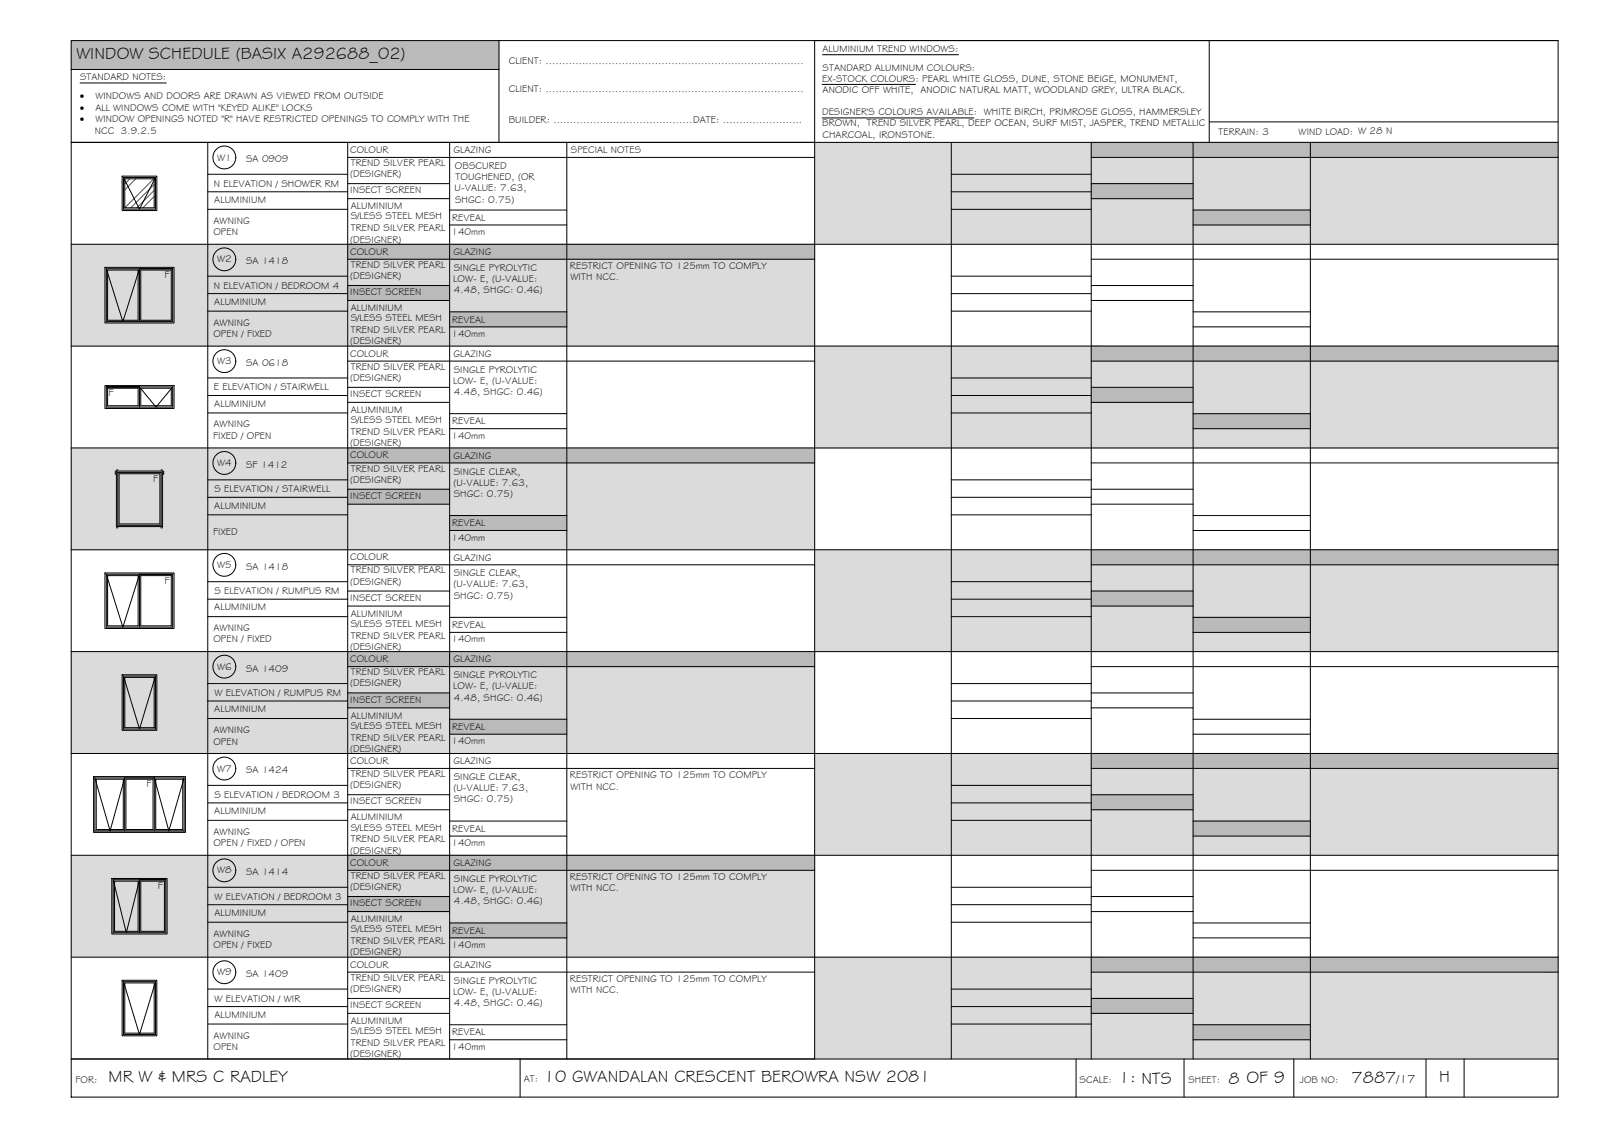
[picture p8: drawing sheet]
<svg xmlns="http://www.w3.org/2000/svg" width="420mm" height="297mm" viewBox="0 0 420 297" stroke-linecap="round" stroke-linejoin="round" font-family="sans-serif">
<!-- layer: HATCH -->
<path d="M34 46.9l-1.3 1.3M35.6 46.9l-2.9 2.9M40.3 46.9l-7.6 7.6M40.4 48.4l-6.1 6.1M40.4 49.9l-4.5 4.6M40.4 51.5l-2.9 3" fill="none" stroke="#545454" stroke-width=".26"/>
<!-- layer: WINDOW SCHEDULE HATCH -->
<g fill="#dbdbdb" stroke="#dbdbdb" stroke-width=".26">
<path d="M213.7 37.3l195 26.7v-26.7zM213.7 37.3l195 26.7h-195z"/>
<path d="M18.7 64l195 26.7v-26.7zM18.7 64l195 26.7h-195z"/>
<path d="M213.7 90.7l195 26.7v-26.7zM213.7 90.7l195 26.7h-195z"/>
<path d="M18.7 117.4l195 26.7v-26.7zM18.7 117.4l195 26.7h-195z"/>
<path d="M213.7 144.1l195 26.7v-26.7zM213.7 144.1l195 26.7h-195z"/>
<path d="M18.7 170.8l195 26.7v-26.7zM18.7 170.8l195 26.7h-195z"/>
<path d="M213.7 197.5l195 26.7v-26.7zM213.7 197.5l195 26.7h-195z"/>
<path d="M18.7 224.2l195 26.7v-26.7zM18.7 224.2l195 26.7h-195z"/>
<path d="M213.7 250.9l195 26.7v-26.7zM213.7 250.9l195 26.7h-195z"/>
</g>
<g fill="#bababa" stroke="#bababa" stroke-width=".26">
<path d="M18.7 10.6l112.2 7.6v-7.6zM18.7 10.6l112.2 7.6h-112.2z"/>
<path d="M286.2 37.3l122.5 4v-4zM286.2 37.3l122.5 4h-122.5z"/>
<path d="M286.2 48.1l26.7 4v-4zM286.2 48.1l26.7 4h-26.7z"/>
<path d="M312.9 55.1l30.8 3.9v-3.9zM312.9 55.1l30.8 3.9h-30.8z"/>
<path d="M91.2 64l122.5 4v-4zM91.2 64l122.5 4h-122.5z"/>
<path d="M91.2 74.9l26.7 3.9v-3.9zM91.2 74.9l26.7 3.9h-26.7z"/>
<path d="M117.9 81.8l30.8 3.9v-3.9zM117.9 81.8l30.8 3.9h-30.8z"/>
<path d="M286.2 90.7l122.5 4v-4zM286.2 90.7l122.5 4h-122.5z"/>
<path d="M286.2 101.6l26.7 3.9v-3.9zM286.2 101.6l26.7 3.9h-26.7z"/>
<path d="M312.9 108.5l30.8 3.9v-3.9zM312.9 108.5l30.8 3.9h-30.8z"/>
<path d="M91.2 117.4l122.5 4v-4zM91.2 117.4l122.5 4h-122.5z"/>
<path d="M91.2 128.3l26.7 3.9v-3.9zM91.2 128.3l26.7 3.9h-26.7z"/>
<path d="M117.9 135.2l30.8 3.9v-3.9zM117.9 135.2l30.8 3.9h-30.8z"/>
<path d="M286.2 144.1l122.5 4v-4zM286.2 144.1l122.5 4h-122.5z"/>
<path d="M286.2 155l26.7 3.9v-3.9zM286.2 155l26.7 3.9h-26.7z"/>
<path d="M312.9 161.9l30.8 3.9v-3.9zM312.9 161.9l30.8 3.9h-30.8z"/>
<path d="M91.2 170.8l122.5 4v-4zM91.2 170.8l122.5 4h-122.5z"/>
<path d="M91.2 181.6l26.7 4v-4zM91.2 181.6l26.7 4h-26.7z"/>
<path d="M117.9 188.6l30.8 3.9v-3.9zM117.9 188.6l30.8 3.9h-30.8z"/>
<path d="M286.2 197.5l122.5 4v-4zM286.2 197.5l122.5 4h-122.5z"/>
<path d="M286.2 208.4l26.7 3.9v-3.9zM286.2 208.4l26.7 3.9h-26.7z"/>
<path d="M312.9 215.3l30.8 3.9v-3.9zM312.9 215.3l30.8 3.9h-30.8z"/>
<path d="M91.2 224.2l122.5 4v-4zM91.2 224.2l122.5 4h-122.5z"/>
<path d="M91.2 235l26.7 4v-4zM91.2 235l26.7 4h-26.7z"/>
<path d="M117.9 242l30.8 3.9v-3.9zM117.9 242l30.8 3.9h-30.8z"/>
<path d="M286.2 250.9l122.5 4v-4zM286.2 250.9l122.5 4h-122.5z"/>
<path d="M286.2 261.8l26.7 3.9v-3.9zM286.2 261.8l26.7 3.9h-26.7z"/>
<path d="M312.9 268.7l30.8 3.9v-3.9zM312.9 268.7l30.8 3.9h-30.8z"/>
</g>
<!-- layer: WINDOWS -->
<g fill="none" stroke="#000" stroke-width=".26">
<path d="M32.4 46.5l4.2 8.3 4.2-8.3M32.4 46.5h8.4M32.4 46.5v8.3h8.4v-8.3M32.7 46.9h7.7v7.6h-7.7zM27.9 70.5h17.4h-8.7M27.9 70.5l4.3 13.8 4.4-13.8M27.9 70.5v13.8h17.4v-13.8M28.2 70.8h8v13.2h-8zM36.6 70.5v13.8M36.9 70.8h8v13.2h-8zM27.9 101.4v5.3h17.4v-5.3M28.2 101.8h8v4.6h-8z"/>
<path d="M36.6 101.4h-8.7h17.4M36.6 101.4l4.3 5.3 4.4-5.3M36.6 101.4v5.3M36.9 101.8h8v4.6h-8zM30.2 123.5v.9M30.5 123.5h12.1v14.6h-12.1zM30.5 123.2h.5M30.5 138.4h.5M30.9 123.9h11.4v13.8h-11.4zM31.2 124.2h10.7v13.2h-10.7zM42.2 123.2h.4M42.2 138.4h.4"/>
<path d="M42.9 123.5v.9M27.9 150.6h17.4h-8.7M27.9 150.6l4.3 13.8 4.4-13.8M27.9 150.6v13.8h17.4v-13.8M28.2 150.9h8v13.2h-8zM36.6 150.6v13.8M36.9 150.9h8v13.2h-8zM32.4 177.2l4.2 13.9 4.2-13.9M32.4 177.2v13.9h8.4v-13.9M32.4 177.2h8.4M32.7 177.6h7.7v13.2h-7.7zM24.9 204l4 13.8 3.8-13.8"/>
<path d="M24.9 204h23.4l-4 13.8-3.8-13.8M24.9 204v13.8h23.4v-13.8M25.2 204.3h7.1v13.2h-7.1zM32.7 204h7.8M32.7 204v13.8M33 204.3h7.1v13.2h-7.1zM40.5 204v13.8M40.8 204.3h7.1v13.2h-7.1zM29.7 230.6h13.8h-6.9M29.7 230.6l3.4 13.9 3.5-13.9M29.7 230.6v13.9h13.8v-13.9M30 231h6.2v13.2h-6.2z"/>
<path d="M36.6 230.6v13.9M36.9 231h6.2v13.2h-6.2zM32.4 257.4l4.2 13.8 4.2-13.8M32.4 257.4v13.8h8.4v-13.8M32.4 257.4h8.4M32.7 257.7h7.7v13.2h-7.7z"/>
<circle cx="58.8" cy="41.3" r="3"/>
<circle cx="58.8" cy="68" r="3"/>
<circle cx="58.8" cy="94.7" r="3"/>
<circle cx="58.8" cy="121.4" r="3"/>
<circle cx="58.8" cy="148.1" r="3"/>
<circle cx="58.8" cy="174.8" r="3"/>
<circle cx="58.8" cy="201.5" r="3"/>
<circle cx="58.8" cy="228.2" r="3"/>
<circle cx="58.8" cy="254.9" r="3"/>
</g>
<!-- layer: NEWWORK -->
<path d="M32 46.2h9.1v9h-9.1zM27.5 70.1h18.1v14.6h-18.1zM27.5 101.1h18.1v6h-18.1zM27.5 150.2h18.1v14.6h-18.1zM32 176.9h9.1v14.6h-9.1zM24.5 203.6h24.1v14.6h-24.1zM24.5 218.2h24.1M29.3 230.3h14.5v14.6h-14.5zM32 257h9.1v14.6h-9.1z" fill="none" stroke="#000" stroke-width=".26"/>
<!-- layer: BORDER -->
<g fill="none" stroke="#000" stroke-width=".26">
<path d="M18.7 10.6h390v277h-390zM18.7 18.2h112.2M130.9 10.6v26.7M317.1 10.6v26.7M408.7 10.6h-195v267M18.7 37.3h390M54.5 37.3v240.3M91.2 37.3v240.3M117.9 37.3v240.3M148.7 37.3v240.3M249.5 37.3v240.3M286.2 37.3v240.3"/>
<path d="M312.9 37.3v240.3M317.1 32h91.6M343.7 37.3v240.3M54.5 45.7h36.7M54.5 50.3h36.7M54.5 54.9h36.7M91.2 41.3h122.5M91.2 48.1h26.7M91.2 52.1h26.7M117.9 55.1h30.8M117.9 59h30.8M249.5 45.7h36.7"/>
<path d="M249.5 50.3h36.7M249.5 54.9h36.7M286.2 41.3h122.5M286.2 48.1h26.7M286.2 52.1h26.7M312.9 55.1h30.8M312.9 59h30.8M18.7 64h390M54.5 72.4h36.7M54.5 77h36.7M91.2 68h122.5M91.2 74.9h26.7"/>
<path d="M91.2 78.8h26.7M249.5 72.4h36.7M249.5 77h36.7M286.2 68h122.5M286.2 74.9h26.7M286.2 78.8h26.7M18.7 90.7h390M54.5 81.6h36.7M54.5 99.1h36.7M91.2 94.7h122.5M117.9 81.8h30.8M117.9 85.7h30.8"/>
<path d="M249.5 81.6h36.7M249.5 99.1h36.7M286.2 94.7h122.5M312.9 81.8h30.8M312.9 85.7h30.8M18.7 117.4h390M54.5 103.7h36.7M54.5 108.3h36.7M91.2 101.6h26.7M91.2 105.5h26.7M117.9 108.5h30.8M117.9 112.4h30.8"/>
<path d="M249.5 103.7h36.7M249.5 108.3h36.7M286.2 101.6h26.7M286.2 105.5h26.7M312.9 108.5h30.8M312.9 112.4h30.8M54.5 125.8h36.7M54.5 130.4h36.7M54.5 135h36.7M91.2 121.4h122.5M91.2 128.3h26.7M91.2 132.2h26.7"/>
<path d="M117.9 135.2h30.8M117.9 139.1h30.8M249.5 125.8h36.7M249.5 130.4h36.7M249.5 135h36.7M286.2 121.4h122.5M286.2 128.3h26.7M286.2 132.2h26.7M312.9 135.2h30.8M312.9 139.1h30.8M18.7 144.1h390M54.5 152.5h36.7"/>
<path d="M54.5 157.1h36.7M91.2 148.1h122.5M91.2 155h26.7M91.2 158.9h26.7M249.5 152.5h36.7M249.5 157.1h36.7M286.2 148.1h122.5M286.2 155h26.7M286.2 158.9h26.7M18.7 170.8h390M54.5 161.7h36.7M54.5 179.2h36.7"/>
<path d="M91.2 174.8h122.5M117.9 161.9h30.8M117.9 165.8h30.8M249.5 161.7h36.7M249.5 179.2h36.7M286.2 174.8h122.5M312.9 161.9h30.8M312.9 165.8h30.8M18.7 197.5h390M54.5 183.8h36.7M54.5 188.4h36.7M91.2 181.7h26.7"/>
<path d="M91.2 185.6h26.7M117.9 188.6h30.8M117.9 192.5h30.8M249.5 183.8h36.7M249.5 188.4h36.7M286.2 181.7h26.7M286.2 185.6h26.7M312.9 188.6h30.8M312.9 192.5h30.8M54.5 205.9h36.7M54.5 210.5h36.7M54.5 215.1h36.7"/>
<path d="M91.2 201.5h122.5M91.2 208.4h26.7M91.2 212.3h26.7M117.9 215.3h30.8M117.9 219.2h30.8M249.5 205.9h36.7M249.5 210.5h36.7M249.5 215.1h36.7M286.2 201.5h122.5M286.2 208.4h26.7M286.2 212.3h26.7M312.9 215.3h30.8"/>
<path d="M312.9 219.2h30.8M18.7 224.2h390M54.5 232.6h36.7M54.5 237.2h36.7M91.2 228.2h122.5M91.2 235h26.7M91.2 239h26.7M249.5 232.6h36.7M249.5 237.2h36.7M286.2 228.2h122.5M286.2 235h26.7M286.2 239h26.7"/>
<path d="M18.7 250.9h390M54.5 241.8h36.7M54.5 259.3h36.7M91.2 254.9h122.5M117.9 242h30.8M117.9 245.9h30.8M249.5 241.8h36.7M249.5 259.3h36.7M286.2 254.9h122.5M312.9 242h30.8M312.9 245.9h30.8M18.7 277.6h390"/>
<path d="M54.5 263.9h36.7M54.5 268.5h36.7M91.2 261.8h26.7M91.2 265.7h26.7M117.9 268.7h30.8M117.9 272.6h30.8M136.4 277.6v10M249.5 263.9h36.7M249.5 268.5h36.7M282.2 277.6v10M286.2 261.8h26.7M286.2 265.7h26.7"/>
<path d="M310.5 277.6v10M312.9 268.7h30.8M312.9 272.6h30.8M339.3 277.6v10M374 277.6v10M384 277.6v10"/>
</g>
<!-- layer: TEXT -->
<path d="M215.7 14.3h35.7M21 21.8h22.6M215.6 30.9h39.8M215.6 22.1h24.5" fill="none" stroke="#000" stroke-width=".26"/>
<g font-size="4.5">
<text x="20" y="15.6">WINDOW SCHEDULE (BASIX A292688_02)</text>
<text x="28.5" y="283.7">MR W &amp; MRS C RADLEY</text>
<text x="142.6" y="283.7">10 GWANDALAN CRESCENT BEROWRA NSW 2081</text>
<text x="293.4" y="284">1: NTS</text>
<text x="322.2" y="284.2">8 OF 9</text>
<text x="354.5" y="283.8">7887</text>
<text x="377.4" y="283.8">H</text>
</g>
<text font-size="3.2" x="366.3" y="283.8">/17</text>
<g font-size="2.6">
<text x="133.4" y="16.9">CLIENT: ..............................................................................</text>
<text x="215.7" y="13.6">ALUMINIUM TREND WINDOWS:</text>
<text x="21" y="21.1">STANDARD NOTES:</text>
<text x="215.6" y="21.4">EX-STOCK COLOURS: PEARL WHITE GLOSS, DUNE, STONE BEIGE, MONUMENT,</text>
<text x="215.7" y="18.5">STANDARD ALUMINUM COLOURS:</text>
<text x="21" y="26.1">·</text>
<text x="21" y="29.1">·</text>
<text x="25" y="29.1">ALL WINDOWS COME WITH &quot;KEYED ALIKE&quot; LOCKS</text>
<text x="25" y="26.1">WINDOWS AND DOORS ARE DRAWN AS VIEWED FROM OUTSIDE</text>
<text x="133.4" y="24">CLIENT: ..............................................................................</text>
<text x="215.7" y="24.4">ANODIC OFF WHITE, ANODIC NATURAL MATT, WOODLAND GREY, ULTRA BLACK.</text>
<text x="21" y="32.1">·</text>
<text x="24.9" y="35.1">NCC 3.9.2.5</text>
<text x="25" y="32.1">WINDOW OPENINGS NOTED &quot;R&quot; HAVE RESTRICTED OPENINGS TO COMPLY WITH THE</text>
<text x="133.4" y="32.3">BUILDER: ..........................................DATE: ........................</text>
<text x="215.6" y="30.2">DESIGNER'S COLOURS AVAILABLE: WHITE BIRCH, PRIMROSE GLOSS, HAMMERSLEY</text>
<text x="215.7" y="33.2">BROWN, TREND SILVER PEARL, DEEP OCEAN, SURF MIST, JASPER, TREND METALLIC</text>
<text x="319.6" y="35.4">TERRAIN: 3</text>
<text x="340.6" y="35.4">WIND LOAD: W 28 N</text>
<text x="91.8" y="40.1">COLOUR</text>
<text x="119" y="40.1">GLAZING</text>
<text x="149.7" y="40.1">SPECIAL NOTES</text>
<text x="215.7" y="36.1">CHARCOAL, IRONSTONE.</text>
<text x="57" y="42.1">W1</text>
<text x="64.5" y="42.6">SA 0909</text>
<text x="91.8" y="46.5">(DESIGNER)</text>
<text x="92" y="43.5">TREND SILVER PEARL</text>
<text x="119.3" y="44.3">OBSCURED</text>
<text x="119.5" y="47.2">TOUGHENED, (OR</text>
<text x="56.1" y="49">N ELEVATION / SHOWER RM</text>
<text x="56.2" y="53.2">ALUMINIUM</text>
<text x="91.8" y="50.7">INSECT SCREEN</text>
<text x="119.2" y="50.2">U-VALUE: 7.63,</text>
<text x="119.4" y="53.1">SHGC: 0.75)</text>
<text x="56" y="58.8">AWNING</text>
<text x="92" y="54.9">ALUMINIUM</text>
<text x="92" y="57.5">S/LESS STEEL MESH</text>
<text x="118.6" y="57.9">REVEAL</text>
<text x="56" y="61.7">OPEN</text>
<text x="91.8" y="63.6">(DESIGNER)</text>
<text x="92" y="60.7">TREND SILVER PEARL</text>
<text x="118.4" y="61.7">140mm</text>
<text x="57" y="68.8">W2</text>
<text x="64.5" y="69.3">SA 1418</text>
<text x="91.8" y="66.8">COLOUR</text>
<text x="92" y="70.2">TREND SILVER PEARL</text>
<text x="119" y="66.9">GLAZING</text>
<text x="119" y="71">SINGLE PYROLYTIC</text>
<text x="149.5" y="70.6">RESTRICT OPENING TO 125mm TO COMPLY</text>
<text x="43.2" y="73">F</text>
<text x="56.1" y="75.7">N ELEVATION / BEDROOM 4</text>
<text x="91.8" y="73.2">(DESIGNER)</text>
<text x="91.8" y="77.4">INSECT SCREEN</text>
<text x="118.9" y="73.9">LOW- E, (U-VALUE:</text>
<text x="119" y="76.9">4.48, SHGC: 0.46)</text>
<text x="149.6" y="73.5">WITH NCC.</text>
<text x="56.2" y="79.9">ALUMINIUM</text>
<text x="92" y="81.6">ALUMINIUM</text>
<text x="56" y="88.3">OPEN / FIXED</text>
<text x="56" y="85.4">AWNING</text>
<text x="92" y="84.2">S/LESS STEEL MESH</text>
<text x="92" y="87.4">TREND SILVER PEARL</text>
<text x="118.4" y="88.3">140mm</text>
<text x="118.6" y="84.6">REVEAL</text>
<text x="57" y="95.5">W3</text>
<text x="64.5" y="96">SA 0618</text>
<text x="91.8" y="90.3">(DESIGNER)</text>
<text x="91.8" y="93.5">COLOUR</text>
<text x="119" y="93.5">GLAZING</text>
<text x="91.8" y="99.9">(DESIGNER)</text>
<text x="92" y="96.9">TREND SILVER PEARL</text>
<text x="118.9" y="100.6">LOW- E, (U-VALUE:</text>
<text x="119" y="97.7">SINGLE PYROLYTIC</text>
<text x="28.5" y="103.9">F</text>
<text x="56.1" y="102.4">E ELEVATION / STAIRWELL</text>
<text x="56.2" y="106.7">ALUMINIUM</text>
<text x="91.8" y="104.1">INSECT SCREEN</text>
<text x="119" y="103.6">4.48, SHGC: 0.46)</text>
<text x="56" y="112.1">AWNING</text>
<text x="92" y="108.3">ALUMINIUM</text>
<text x="92" y="110.9">S/LESS STEEL MESH</text>
<text x="118.6" y="111.3">REVEAL</text>
<text x="55.9" y="115">FIXED / OPEN</text>
<text x="91.8" y="117">(DESIGNER)</text>
<text x="92" y="114.1">TREND SILVER PEARL</text>
<text x="118.4" y="115">140mm</text>
<text x="57" y="122.2">W4</text>
<text x="64.5" y="122.7">SF 1412</text>
<text x="91.8" y="120.2">COLOUR</text>
<text x="92" y="123.6">TREND SILVER PEARL</text>
<text x="119" y="120.3">GLAZING</text>
<text x="119" y="124.4">SINGLE CLEAR,</text>
<text x="40.2" y="126.4">F</text>
<text x="56.2" y="129.1">S ELEVATION / STAIRWELL</text>
<text x="91.8" y="126.6">(DESIGNER)</text>
<text x="91.8" y="130.8">INSECT SCREEN</text>
<text x="118.9" y="127.3">(U-VALUE: 7.63,</text>
<text x="119" y="130.3">SHGC: 0.75)</text>
<text x="56.2" y="133.3">ALUMINIUM</text>
<text x="118.6" y="138">REVEAL</text>
<text x="55.9" y="140.3">FIXED</text>
<text x="118.4" y="141.7">140mm</text>
<text x="57" y="148.9">W5</text>
<text x="64.5" y="149.4">SA 1418</text>
<text x="91.8" y="146.9">COLOUR</text>
<text x="119" y="147">GLAZING</text>
<text x="43.2" y="153.1">F</text>
<text x="56.2" y="155.8">S ELEVATION / RUMPUS RM</text>
<text x="91.8" y="153.3">(DESIGNER)</text>
<text x="92" y="150.3">TREND SILVER PEARL</text>
<text x="118.9" y="154">(U-VALUE: 7.63,</text>
<text x="119" y="151.1">SINGLE CLEAR,</text>
<text x="56.2" y="160">ALUMINIUM</text>
<text x="91.8" y="157.5">INSECT SCREEN</text>
<text x="92" y="161.7">ALUMINIUM</text>
<text x="119" y="157">SHGC: 0.75)</text>
<text x="56" y="165.5">AWNING</text>
<text x="92" y="164.4">S/LESS STEEL MESH</text>
<text x="92" y="167.5">TREND SILVER PEARL</text>
<text x="118.6" y="164.7">REVEAL</text>
<text x="56" y="168.4">OPEN / FIXED</text>
<text x="91.8" y="170.4">(DESIGNER)</text>
<text x="91.8" y="173.6">COLOUR</text>
<text x="118.4" y="168.4">140mm</text>
<text x="119" y="173.6">GLAZING</text>
<text x="57" y="175.6">W6</text>
<text x="64.5" y="176.1">SA 1409</text>
<text x="91.8" y="180">(DESIGNER)</text>
<text x="92" y="177">TREND SILVER PEARL</text>
<text x="119" y="177.8">SINGLE PYROLYTIC</text>
<text x="56.2" y="182.5">W ELEVATION / RUMPUS RM</text>
<text x="91.8" y="184.2">INSECT SCREEN</text>
<text x="118.9" y="180.7">LOW- E, (U-VALUE:</text>
<text x="119" y="183.7">4.48, SHGC: 0.46)</text>
<text x="56.2" y="186.7">ALUMINIUM</text>
<text x="92" y="188.4">ALUMINIUM</text>
<text x="92" y="191">S/LESS STEEL MESH</text>
<text x="118.6" y="191.4">REVEAL</text>
<text x="56" y="195.2">OPEN</text>
<text x="56" y="192.3">AWNING</text>
<text x="91.8" y="197.1">(DESIGNER)</text>
<text x="92" y="194.2">TREND SILVER PEARL</text>
<text x="118.4" y="195.1">140mm</text>
<text x="57" y="202.3">W7</text>
<text x="64.5" y="202.7">SA 1424</text>
<text x="91.8" y="200.3">COLOUR</text>
<text x="92" y="203.7">TREND SILVER PEARL</text>
<text x="119" y="200.4">GLAZING</text>
<text x="38.4" y="206.5">F</text>
<text x="56.2" y="209.2">S ELEVATION / BEDROOM 3</text>
<text x="91.8" y="206.7">(DESIGNER)</text>
<text x="118.9" y="207.4">(U-VALUE: 7.63,</text>
<text x="119" y="204.5">SINGLE CLEAR,</text>
<text x="149.5" y="204.1">RESTRICT OPENING TO 125mm TO COMPLY</text>
<text x="149.6" y="207">WITH NCC.</text>
<text x="56.2" y="213.4">ALUMINIUM</text>
<text x="91.8" y="210.9">INSECT SCREEN</text>
<text x="92" y="215.1">ALUMINIUM</text>
<text x="119" y="210.4">SHGC: 0.75)</text>
<text x="56" y="221.8">OPEN / FIXED / OPEN</text>
<text x="56" y="218.9">AWNING</text>
<text x="92" y="217.8">S/LESS STEEL MESH</text>
<text x="92" y="220.9">TREND SILVER PEARL</text>
<text x="118.4" y="221.8">140mm</text>
<text x="118.6" y="218.1">REVEAL</text>
<text x="91.8" y="223.8">(DESIGNER)</text>
<text x="91.8" y="227">COLOUR</text>
<text x="119" y="227">GLAZING</text>
<text x="41.4" y="233.2">F</text>
<text x="57" y="229">W8</text>
<text x="64.5" y="229.5">SA 1414</text>
<text x="91.8" y="233.4">(DESIGNER)</text>
<text x="92" y="230.4">TREND SILVER PEARL</text>
<text x="119" y="231.2">SINGLE PYROLYTIC</text>
<text x="149.5" y="230.8">RESTRICT OPENING TO 125mm TO COMPLY</text>
<text x="149.6" y="233.7">WITH NCC.</text>
<text x="56.2" y="235.9">W ELEVATION / BEDROOM 3</text>
<text x="91.9" y="237.6">INSECT SCREEN</text>
<text x="118.9" y="234.1">LOW- E, (U-VALUE:</text>
<text x="119" y="237.1">4.48, SHGC: 0.46)</text>
<text x="56" y="245.6">AWNING</text>
<text x="56.2" y="240.1">ALUMINIUM</text>
<text x="92" y="241.8">ALUMINIUM</text>
<text x="92" y="244.4">S/LESS STEEL MESH</text>
<text x="118.6" y="244.8">REVEAL</text>
<text x="56" y="248.5">OPEN / FIXED</text>
<text x="91.8" y="250.5">(DESIGNER)</text>
<text x="92" y="247.6">TREND SILVER PEARL</text>
<text x="118.4" y="248.5">140mm</text>
<text x="57" y="255.7">W9</text>
<text x="64.5" y="256.2">SA 1409</text>
<text x="91.8" y="253.7">COLOUR</text>
<text x="92" y="257.1">TREND SILVER PEARL</text>
<text x="119" y="253.8">GLAZING</text>
<text x="119" y="257.9">SINGLE PYROLYTIC</text>
<text x="149.5" y="257.5">RESTRICT OPENING TO 125mm TO COMPLY</text>
<text x="56.2" y="262.6">W ELEVATION / WIR</text>
<text x="91.8" y="260.1">(DESIGNER)</text>
<text x="118.9" y="260.9">LOW- E, (U-VALUE:</text>
<text x="119" y="263.8">4.48, SHGC: 0.46)</text>
<text x="149.6" y="260.4">WITH NCC.</text>
<text x="56.2" y="266.8">ALUMINIUM</text>
<text x="91.9" y="264.3">INSECT SCREEN</text>
<text x="92" y="268.5">ALUMINIUM</text>
<text x="56" y="275.3">OPEN</text>
<text x="56" y="272.4">AWNING</text>
<text x="92" y="274.3">TREND SILVER PEARL</text>
<text x="92" y="271.1">S/LESS STEEL MESH</text>
<text x="118.4" y="275.2">140mm</text>
<text x="118.6" y="271.5">REVEAL</text>
<text x="91.8" y="277.2">(DESIGNER)</text>
<text x="19.8" y="283.8">FOR:</text>
<text x="137.4" y="283.7">AT:</text>
<text x="283.1" y="284">SCALE:</text>
<text x="311.7" y="284">SHEET:</text>
<text x="340.9" y="284">JOB NO:</text>
</g>
</svg>
